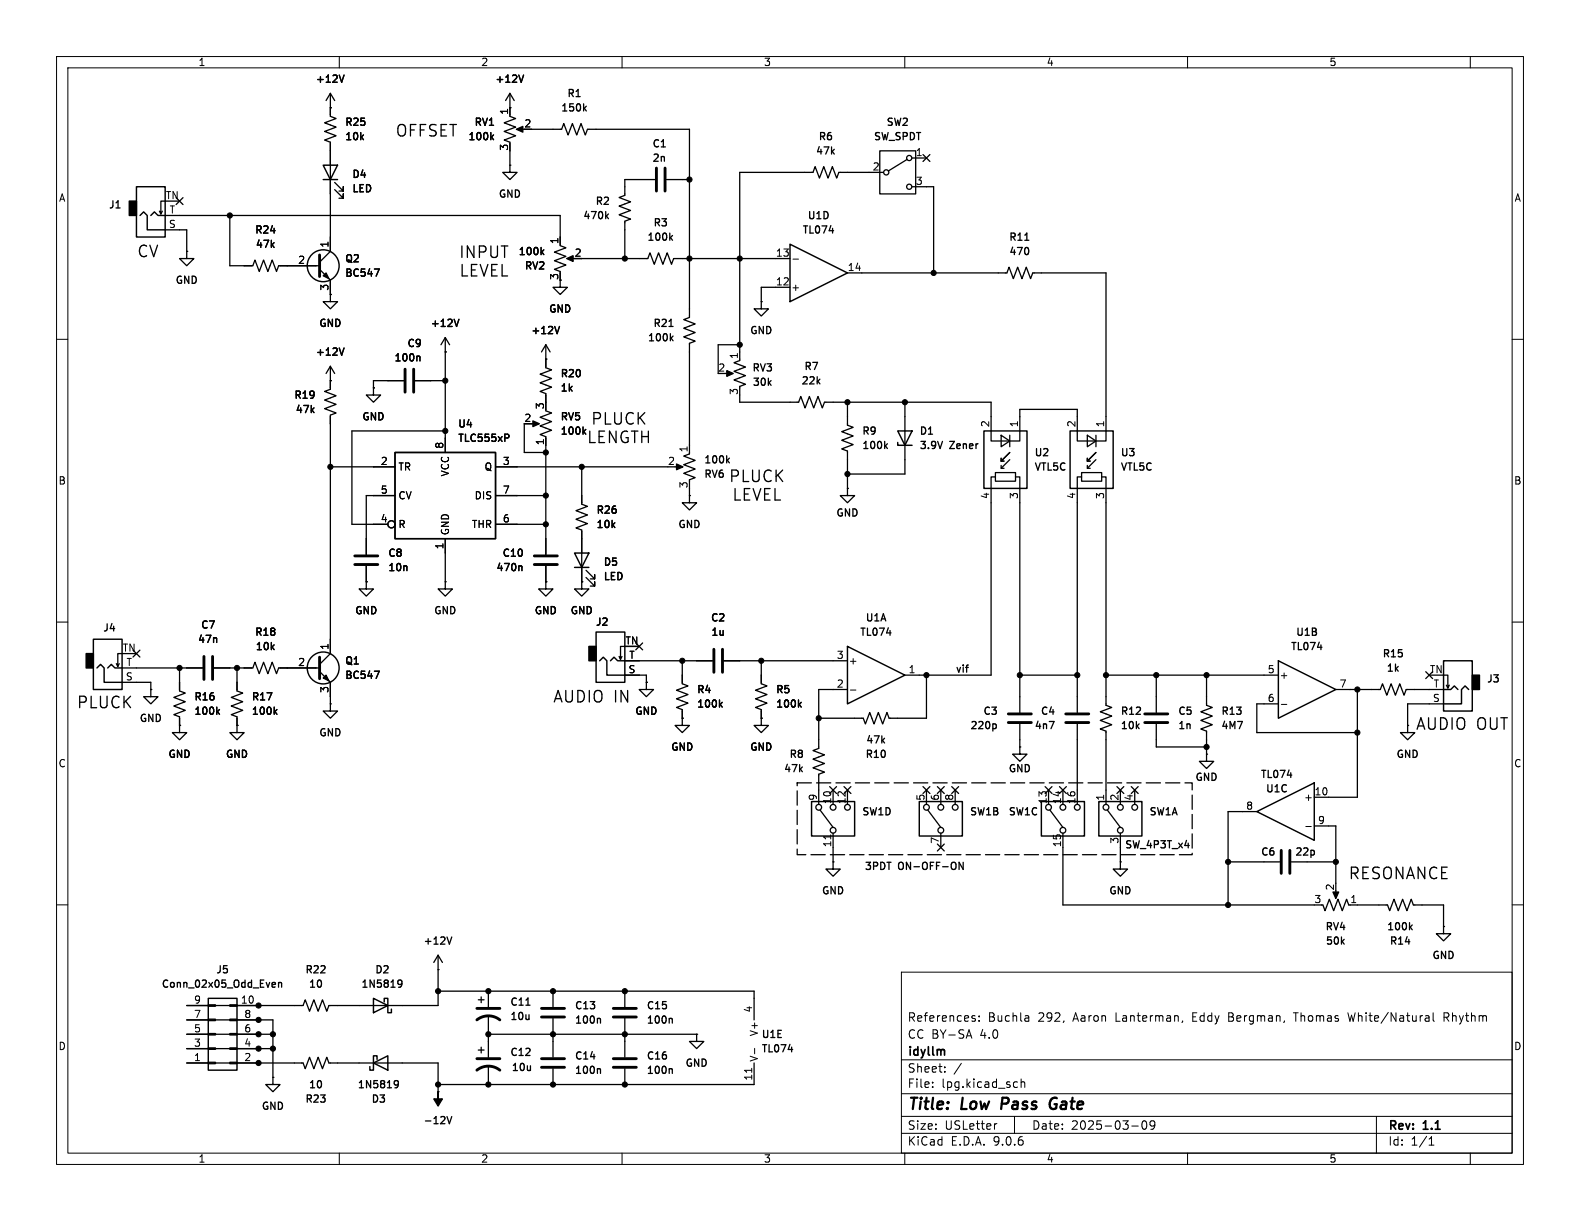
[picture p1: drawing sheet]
<svg xmlns="http://www.w3.org/2000/svg" width="279mm" height="216mm" viewBox="0 0 279 216" stroke-linecap="round" stroke-linejoin="round" font-family="sans-serif">
<g fill="none" stroke="#000" stroke-width=".18">
<path d="M10 10h259.4v195.9h-259.4zM12 12h255.4v191.9h-255.4zM60 10v2M110 10v2M160 10v2M210 10v2M260 10v2M140.2 45.8h1M10 60h2M267.4 60h2M10 110h2M267.4 110h2"/>
<path d="M150.4 122h1M226.6 124.6h1M146.9 147.6v.7M230.9 146.1h1M10 160h2M159.4 171.9h108v32h-108zM172.1 179.6l.3 .1M173.1 179.7v.1M181.7 179.6l.2 .2v.8M181.9 179.9l-.5 .1M228.7 179.1h.9M238.4 179.1l.3 1.5"/>
<path d="M252.5 179.6l.2 .2v.8M252.7 179.9l-.5 .1M253.4 179.1v1.3l.2 .2M255.4 179.9h.5M255.7 179.9l.5 .7M255.9 179.1h-.5v1.5M267.4 160h2M132.9 188.9v.7M133.4 185.4v.9M159.4 197.4h108M159.4 193.4h108M159.4 187.4h108"/>
<path d="M164.9 192.1v.2M164.9 191.4v.1M167.1 189.4v.2M167.1 188.7v.1M170 188l-1.3 1.9M171 183.2h.7M171.4 182.1l.5 1.5M172.1 180.1l.3 .1 .1 .2-.2 .2h-.3M173.1 180.4v.2M176.3 198.7l-.3 .1M179.4 197.4v3M179.5 191.3l.4 .1"/>
<path d="M179.9 192.2l-.4 .1M180.6 191.4l.2-.1 .3 .1 .1 .9M180.6 190.8v1.5M181.9 180.5l-.5 .1M200.1 199.1h1.2M202.1 198.3l.2-.1a.81 .81 0 0 1 .6 .6 .81 .81 0 0 1-.3 .8l-.2 .1a.81 .81 0 0 1-.3-1.4zM204.2 198.8l-.3 .3h-.3l-.2-.3 .1-.5 .4-.1 .2 .1a.99 .99 0 0 1-.3 1.4h-.3M209.1 180.5l-.1 .3M243.4 197.4v6.5M252.7 180.5l-.5 .1M60 203.9v2M110 203.9v2"/>
<path d="M159.4 200.4h108M160 203.9v2M210 203.9v2M252.7 202.5h.9M252.7 201.4l.4-.4v1.5M260 203.9v2"/>
</g>
<path d="M177.3 194.1l-.3 2M186.5 195.2h.4M186.7 194.1a1.13 1.13 0 0 0-1 .7 1.13 1.13 0 0 0 .2 1.2l.3 .1 .5-.1" fill="none" stroke="#000" stroke-width=".4"/>
<g fill="none" stroke="#000" stroke-width=".51">
<path d="M116.1 29.7v4.1M117.6 29.7v4.1M56.5 45.1v3.8M71.6 65.3v4M73.2 65.3v4M62.7 99.8h4.1M62.7 98.3h4.1M94.5 99.8h4.1M94.5 98.3h4.1M36.1 116.1v4M37.6 116.1v4M56.5 116.2v3.8"/>
<path d="M126.2 114.8v4.1M127.8 114.8v4.1M178.3 127.8h4.1M178.3 126.2h4.1M188.5 127.8h4M188.5 126.2h4M202.4 127.8h4.1M202.4 126.2h4.1M226.6 150.4v4M228.1 150.4v4M84.3 178.3h4.1M95.8 179.8h4"/>
<path d="M95.8 178.3h4M108.5 179.8h4M108.5 178.3h4M84.3 180.3a3.3 3.3 0 0 1 4.1 0M84.3 189.2a3.3 3.3 0 0 1 4.1 0M84.3 187.2h4.1M95.8 188.7h4M95.8 187.2h4M108.5 188.7h4M108.5 187.2h4"/>
</g>
<g fill="none" stroke="#000" stroke-width=".23">
<path d="M58.4 16.5v4.1l1 .4-2 .7 2 .8-2 .7 2 .8-2 .8 1 .3v19.4l-1.9 1.9M58.4 19.1h.1M58.4 16.5l-.7 1.3M58.4 16.5l.8 1.3M60.8 13.3l-.4 1.2M90.2 19.1h.1M90.2 16.5v3.8M90.2 16.5l-.8 1.3M90.2 16.5l.7 1.3M92.6 13.3l-.4 1.2M103.3 19.1l.4 .5M103.7 18.8l-.5 .5"/>
<path d="M20.5 36.8h.7M28.7 37.3l-.3 .5M29.2 35.6h-.8v2.2l-.2-.5M29.2 38.1h69.9v5.1M31.1 35l1.3 1.2M32.4 35l-1.3 1.2M40.6 38.1v8.9h4.1l.4-1 .7 2 .8-2 .8 2 .7-2 .8 2 .4-1h7.2M59.2 33.5l1.5 1.6v-.8v.8h-.8M59.2 32.3l1.5 1.5v-.8v.8h-.8M86.9 24.2l.4 .5M87.3 23.9l-.5 .4M90.2 29.2v1.3h1.2l-1.2 1.3-1.3-1.3h1.3"/>
<path d="M90.2 29.2h.1M90.2 20.6l1 .4-2 .7 2 .8-2 .7 2 .8-2 .8 1 .3v.3M90.2 26.7v2.5M91.7 22.9h1M94 22.9h5.3l.4-1.1 .8 2.1 .7-2.1 .8 2.1 .7-2.1 .8 2.1 .4-1h18v33.2l-1 .4 2 .8-2 .7 2 .8-2 .8 2 .7-1 .4v19.3M107.2 38.2l.4 .5M107.6 37.8l-.5 .5M115.8 31.8h-5.3v2.7l-1 .4 2 .8-2 .7 2 .8-2 .8 2 .7-1 .4v6.6M117.9 31.8h4M155.6 26.7h6.3v7.6h-6.3zM156.2 30.5h-7.9l-.3 1-.8-2-.8 2-.7-2-.8 2-.8-2-.3 1h-13v33M160.4 28.2l-3.3 2"/>
<path d="M161.3 27.9h2.5M161.3 33h3.8v15.3M163.2 27.3l1.2 1.2M164.4 27.3l-1.2 1.2M29.2 40.6h3.8v3.9M33 44.5v1.2h1.3l-1.3 1.3-1.3-1.3h1.3M33 44.5h.1M56.5 47.6l1.9 1.9v2.6M58.4 52.1v1.2h1.3l-1.3 1.3-1.3-1.3h1.3M58.4 52.1h.1M66.2 47.6h.9l-.6 1.2M78.7 59.7v20.3"/>
<path d="M78.7 59.7l-.7 1.3M78.7 59.7l.8 1.3M81.2 56.5l-.5 1.2M95.8 44.5l.4 .5M96.2 44.2l-.5 .5M98.9 57.7l-.4 1.3M99.1 43.4l1 .4-2.1 .8 2.1 .7-2.1 .8 2.1 .8-2.1 .7 1.1 .4v.3M99.1 49.5v1.3h1.2l-1.2 1.3-1.3-1.3h1.3M100.6 45.7h1M102.9 45.7h11.7l.3-1 .8 2 .8-2 .7 2 .8-2 .7 2 .4-1h20.6M118.3 57.7h.7M118.6 42l.3 .5"/>
<path d="M118.7 59.8l.3 .5M118.9 41.6l-.5 .5M119 59.4l-.5 .5M134.6 53.3v1.3h1.3l-1.3 1.3-1.3-1.3h1.3M134.6 53.3h.1M139.7 50.8h-5.1v2.5M146.6 40.8h.8M149.9 48.3h28.2l.3-1.1 .8 2.1 .8-2.1 .7 2.1 .8-2.1 .7 2.1 .4-1h13v29.7h-5.1v-5.6h-10.2v5.6h-5v-6.9h-29.5l-.4 1-.7-2-.8 2-.8-2-.7 2-.8-2-.4 1h-10.4v-1.2M181.2 42.5h.7M181.8 43.9l.1 .3-.1 .7M58.4 67.3h.1M58.4 64.8v4l-1 .4 2 .8-2 .7 2 .8-2 .8 2 .7-1 .4v42.2l-1.9 1.9"/>
<path d="M58.4 64.8l-.7 1.2M58.4 64.8l.8 1.2M60.8 61.5l-.4 1.3M66 68.6v1.3h1.3l-1.3 1.2-1.2-1.2h1.2M66 68.6h.1M71.4 67.3h-5.4v1.3M73.4 67.3h5.3M73.9 63l.4 .2v.6M78.7 62.2h.1M78.7 76.2h-16.5v16.5h6.4M89.3 76.8h.5l.2 .2-.1 .4h-.6M92.7 74.9v5.1h3.8"/>
<path d="M94 74.9h1M96.5 63.5h.1M96.5 72.6l1 .4-2 .8 2 .7-2 .8 2 .8-2 .7 1 .4v20.8M96.5 61v4l1 .4-2 .8 2 .7-2 .8 2 .8-2 .7 1 .4v1.5M96.5 61l-.7 1.2M96.5 61l.8 1.2M128.3 66h1M130.8 63.8l-1 .3 2 .8-2 .8 2 .7-2 .8 2 .7-1 .4v.3M130.8 61h-3.8v5M149.9 71.1v4.1l1 .4-2.1 .7 2.1 .8-2.1 .8 2.1 .7-2.1 .8 1.1 .4v6.6M156.6 78.8l.3 .5M156.9 78.5l-.5 .5"/>
<path d="M160 71.1v12.7h-10.1M177 77l1.6 1-1.6 1zM178.6 77v2M192.3 77l1.5 1-1.5 1zM193.8 77v2M58.4 82.6h11.4M69.8 87.6h-5v10.4M78.7 95.3v7.6M87.6 82.6h30.5M87.6 87.6h8.9M87.6 92.7h8.9M102.9 82.6v6.6l1 .3-2 .8 2 .8-2 .7 2 .8-2 .7 1 .4v9.2"/>
<path d="M119.4 82.6h1M121.9 87.6v1.3h1.3l-1.3 1.3-1.3-1.3h1.3M121.9 87.6h.1M121.9 80.3l-1 .3 2 .8-2 .8 2 .7-2 .8 2 .8-1 .3v.3M121.9 86.4v1.2M128.6 81.4l.4 .5M129 81l-.5 .5M149.9 86.4v1.2h1.2l-1.2 1.3-1.3-1.3h1.3M149.9 86.4h.1M176 83.6h3.6v1.5h-3.6zM176 84.3h-.7v35.1h-15.3M177 81v.5h.5"/>
<path d="M177 82.3v.5h.5M178.6 80l-1.6 1.5M178.6 81.3l-1.6 1.5M179.6 84.3h.7v41.7M191.3 83.6h3.5v1.5h-3.5zM191.3 84.3h-.8v41.7M192.3 81v.5h.5M192.3 82.3v.5h.5M193.8 80l-1.5 1.5M193.8 81.3l-1.5 1.5M194.8 84.3h.8v40.4l1 .4-2 .8 2 .7-2 .8 2 .7-2 .8 1 .4v12.9M21.1 117.3l-.3 .6"/>
<path d="M21.6 115.6h-.8v2.3l-.2-.6M21.6 118.1h14.2M23.5 115l1.2 1.2M24.7 115l-1.2 1.2M31.7 118.1v4.1l1.1 .4-2.1 .7 2.1 .8-2.1 .7 2.1 .8-2.1 .8 1 .3v1.6M37.8 118.1h6.9l.4-1 .7 2 .8-2 .8 2 .7-2 .8 2 .4-1h7.2M38.3 112.8v.8M41.9 118.1v4.1l1 .4-2 .7 2 .8-2 .7 2 .8-2 .8 1 .3v1.6M56.5 118.7l1.9 2v3.8M64.8 102.9v1.2h1.2l-1.2 1.3-1.3-1.3h1.3M64.8 102.9h.1M64.8 100.1v2.8"/>
<path d="M66.2 118.7h.9l-.6 1.3M71.9 100.1l.1 .8M78.7 102.9v1.2h1.3l-1.3 1.3-1.2-1.3h1.2M78.7 102.9h.1M91.9 100.1l.4 .1v.7M96.5 102.9v1.2h1.3l-1.3 1.3-1.3-1.3h1.3M96.5 102.9h.1M96.5 100.1v2.8M102.9 102.9v1.2h1.2l-1.2 1.3-1.3-1.3h1.3M102.9 102.9h.1M103.6 102.1l1.6 1.5v-.7v.7h-.8M103.6 100.8l1.6 1.6v-.8v.8h-.8"/>
<path d="M110 116.1l-.3 .5M110.5 114.3h-.8v2.3l-.2-.5M110.5 119.4h3.8v1.3M110.5 116.8h15.5M112.4 113.7l1.2 1.2M113.6 113.7l-1.2 1.2M120.6 116.8v4.1l1.1 .4-2.1 .7 2.1 .8-2.1 .8 2.1 .7-2.1 .8 1 .4v1.5M128 116.8h21.9M134.6 116.8v4.1l1 .4-2 .7 2 .8-2 .8 2 .7-2 .8 1 .4v1.5M156.8 111.9h.8M163.8 119.4v7.6h-6.6l-.4-1-.7 2-.8-2-.7 2-.8-2-.8 2-.3-1h-7.9M180.3 119.4h10.2"/>
<path d="M195.6 119.4h30.5M204.5 119.4v6.6M213.4 119.4v5.3l1 .4-2.1 .8 2.1 .7-2.1 .8 2.1 .7-2.1 .8 1.1 .4v4.1M233 114.5h.8M252.1 118.8l1.2 1.2M253.3 118.8l-1.2 1.2M255.3 119.4h.7v2.3l.3-.5M21.6 120.7h5.1v1.2M26.7 121.9v1.3h1.2l-1.2 1.3-1.3-1.3h1.3M26.7 121.9h.1M31.7 128.3v1.2h1.3l-1.3 1.3-1.2-1.3h1.2M31.7 128.3h.1"/>
<path d="M38.5 125.8l.3 .5M38.8 125.5l-.5 .4M41.9 128.3v1.2h1.3l-1.3 1.3-1.3-1.3h1.3M41.9 128.3h.1M48.6 125.8l.4 .5M49 125.5l-.5 .4M58.4 124.5v1.2h1.3l-1.3 1.3-1.3-1.3h1.3M58.4 124.5h.1M114.3 120.7v1.2h1.3l-1.3 1.3-1.3-1.3h1.3M114.3 120.7h.1M120.6 127v1.3h1.3l-1.3 1.2-1.2-1.2h1.2M120.6 127h.1"/>
<path d="M127.4 124.6l.3 .4M127.7 124.2l-.5 .5M134.6 127v1.3h1.3l-1.3 1.2-1.3-1.2h1.3M134.6 127h.1M141.3 124.6l.4 .4M141.7 124.2l-.5 .5M146.7 139.1l1.2 1.2M147.3 139.7v2.5M147.9 139.1l-1.2 1.2M149.3 139.1l1.2 1.2M149.9 121.9h-5.1v10.4l-1 .4 2 .8-2 .7 2 .8-2 .8 2 .7-1 .4v5.3M149.9 139.7v2.5"/>
<path d="M150.5 139.1l-1.2 1.2M163.2 139.1l1.2 1.2M163.8 139.7v2.5M164.4 139.1l-1.2 1.2M165.8 139.1l1.2 1.2M166.4 139.7v2.5M167 139.1l-1.2 1.2M168.3 139.1l1.2 1.2M168.9 139.7v2.5M169.5 139.1l-1.2 1.2M175.7 128l.4 .1 .1 .1-.1 .5-.4 .1M180.3 132.1v1.3h1.3l-1.3 1.2-1.2-1.2h1.2"/>
<path d="M180.3 132.1h.1M180.3 128v4.1M184.8 139.1l1.2 1.2M185.4 139.7v2.5M185.6 127.6h.8l-.5 1.2M186 139.1l-1.2 1.2M187.4 139.1l1.2 1.2M188 139.7v2.5M188.6 139.1l-1.2 1.2M190.5 128v14.2M197.5 139.1l1.2 1.2M198.1 139.7v2.5"/>
<path d="M198.7 139.1l-1.2 1.2M200.1 139.1l1.2 1.2M200.7 139.7v2.5M201.3 139.1l-1.2 1.2M204.5 128v4.1h8.9M213.4 133.4v1.2h1.2l-1.2 1.3-1.3-1.3h1.3M213.4 133.4h.1M226.1 124.5h-3.9v5h17.8M227.7 137.1h.7M236.2 121.9h7.9l.4-1 .7 2 .8-2 .8 2 .7-2 .8 2 .4-1h6.6M240 121.9v19.1h-7.6M248.9 128.3v1.2h1.3l-1.3 1.3-1.3-1.3h1.3"/>
<path d="M248.9 128.3h.1M255.3 124.5h-6.4v3.8M255.8 121.2l.2 .5M145 143.3l2.3 3M147.3 152.4v1.3h1.3l-1.3 1.2-1.3-1.2h1.3M147.3 152.4h.1M147.3 147.3v5.1M164.1 143.3l2.3 3M165.8 149.3l1.2 1.2M166.4 147.3v2.6M167 149.3l-1.2 1.2M170.3 152.5v1.2l-.7-1.2v1.2"/>
<path d="M185.7 143.3l2.3 3M188 147.3v12.7h44.4M195.8 143.3l2.3 3M198.1 152.4v1.3h1.3l-1.3 1.2-1.3-1.2h1.3M198.1 152.4h.1M198.1 147.3v5.1M209.5 149.5h.8M217.2 152.4h9.1M222.2 143.5h-5v16.5M231.1 152.4h5.1M232.4 150.5v.6M232.4 146.1h3.8v10.1"/>
<path d="M236.2 157.5v1M36.8 177.7h1.3v.2h-1.3zM40.6 177.7h1.3v.2h-1.3zM48.3 173.7l.4 .1v.2l-.6 .1M48.7 174.5l-.4 .1M49.3 173.8l.1-.1 .3 .1 .1 .8M49.3 173.7v.9M70.4 173.4l.2-.1 .4 .1a.84 .84 0 0 1-.3 1.2h-.2M71.1 173.8l-.3 .3-.4-.1M77.5 171.5h.1M77.5 168.9v8.9h-19.3l-.4 1-.8-2-.7 2-.8-2-.8 2-.7-2-.4 1h-20.6M77.5 168.9l-.8 1.3"/>
<path d="M77.5 168.9l.7 1.3M77.5 175.3h55.8v5M79.9 165.7l-.4 1.2M84.6 176.8h1M85.1 176.3v1M86.4 175.3v2.8M86.4 179.6v7.3M93 177.7h.7M93.5 179.4v.9M97.8 175.3v2.8M110.5 175.3v2.8M233.7 160h.2l.4 1 .8-2 .7 2 .8-2 .8 2 .7-2 .4 1"/>
<path d="M238.8 160h6.6l.3 1 .8-2 .8 2 .7-2 .8 2 .8-2 .3 1h5.4v3.8M249.4 163.9l.3 .5M249.7 163.6l-.4 .4M255.3 163.8v1.3h1.2l-1.2 1.3-1.3-1.3h1.3M255.3 163.8h.1M33 188h20.6l.4 1 .7-2.1 .8 2.1 .8-2.1 .7 2.1 .8-2.1 .4 1.1h19.3v5M33 185.4h15.3M33 182.9h15.3M33 180.3h15.3v10.2M36.8 187.8h1.3v.3h-1.3zM36.8 185.3h1.3v.2h-1.3zM36.8 182.8h1.3v.2h-1.3z"/>
<path d="M36.8 180.2h1.3v.3h-1.3zM40.6 187.8h1.3v.3h-1.3zM40.6 185.3h1.3v.2h-1.3zM40.6 182.8h1.3v.2h-1.3zM40.6 180.2h1.3v.3h-1.3zM48.3 190.5v1.3h1.2l-1.2 1.2-1.3-1.2h1.3M48.3 190.5h.1M69.8 191.2l.2-.1 .4 .1a.84 .84 0 0 1-.3 1.1h-.3M70.4 191.6l-.2 .3-.4-.2M77.5 193h.1M79 197.4l.5 1.3 .4-1.3M84.6 185.7h1"/>
<path d="M85.1 185.2v1M86.4 182.9h36.8M86.4 188.5v3.3M93.5 180.2h.1M93.8 188.5v.8M93.8 189.2h-.1M97.8 180.1v6.8M97.8 189v2.8M105.8 189l.4 .1v.7M105.8 180.1l.4 .2v.6M110.5 180.1v6.8M110.5 189v2.8"/>
<path d="M118.5 189l.4 .1v.7M118.5 180.1l.4 .2v.6M123.2 182.9v1.3h1.3l-1.3 1.2-1.3-1.2h1.3M123.2 182.9h.1M133.3 188v3.8h-55.8M139.4 185.6h.8"/>
<circle cx="156.7" cy="30.5" r=".46"/>
<circle cx="160.8" cy="33" r=".46"/>
<circle cx="160.8" cy="27.9" r=".46"/>
<circle cx="69.2" cy="92.7" r=".63"/>
<circle cx="144.8" cy="142.7" r=".51"/>
<circle cx="147.3" cy="142.7" r=".51"/>
<circle cx="147.3" cy="146.8" r=".51"/>
<circle cx="149.9" cy="142.7" r=".51"/>
<circle cx="163.8" cy="142.7" r=".51"/>
<circle cx="166.4" cy="146.8" r=".51"/>
<circle cx="166.4" cy="142.7" r=".51"/>
<circle cx="168.9" cy="142.7" r=".51"/>
<circle cx="185.4" cy="142.7" r=".51"/>
<circle cx="188" cy="146.8" r=".51"/>
<circle cx="188" cy="142.7" r=".51"/>
<circle cx="190.5" cy="142.7" r=".51"/>
<circle cx="195.6" cy="142.7" r=".51"/>
<circle cx="198.1" cy="142.7" r=".51"/>
<circle cx="198.1" cy="146.8" r=".51"/>
<circle cx="200.7" cy="142.7" r=".51"/>
</g>
<g fill="none" stroke="#000" stroke-width=".25">
<path d="M24.1 33h5.1v8.9h-5.1zM24.8 38.1l.6-.6 .6 .6v2.5h3.2M26.7 38.1l.6-.6 .6 .6h1.3M57.1 29.2h2.6l-1.3 2.6zM57.1 31.8h2.6M139.7 43.2l10.2 5.1-10.2 5zM158.7 78.2v.5h2.6M158.7 76.2h2.6l-1.3 2.5zM174 76.2h7.6v10.2h-7.6zM189.2 76.2h7.6v10.2h-7.6zM69.8 80h17.8v15.3h-17.8zM101.6 97.8h2.5l-1.2 2.5z"/>
<path d="M16.5 113h5.1v8.9h-5.1zM17.1 118.1l.7-.6 .6 .6v2.6h3.2M19 118.1l.7-.6 .6 .6h1.3M101.6 100.3h2.5M105.4 111.8h5.1v8.9h-5.1zM106 116.8l.7-.6 .6 .6v2.6h3.2M107.9 116.8l.7-.6 .6 .6h1.3M149.9 114.3l10.1 5.1-10.1 5.1zM226.1 116.8l10.1 5.1-10.1 5.1zM255.3 116.8h5v8.9h-5zM255.3 121.9h1.2l.7-.6 .6 .6M259.7 121.9l-.6-.6-.7 .6v2.6h-3.1"/>
<path d="M143.5 141.7h7.6v6.1h-7.6zM162.6 141.7h7.6v6.1h-7.6zM184.1 141.7h7.7v6.1h-7.7zM194.3 141.7h7.6v6.1h-7.6zM222.2 143.5l10.2-5.1v10.2zM36.8 176.5h5.1v12.7h-5.1zM66 176.5l2.6 1.3-2.6 1.3zM67.9 177.2v-.7h.7v2.6h.6v-.7M66 188l2.6-1.3v2.5zM66.7 187.3v-.6h-.7v2.5h-.6v-.6"/>
<circle cx="57.1" cy="47" r="2.82"/>
<circle cx="57.1" cy="118.1" r="2.82"/>
</g>
<path d="M22.9 35.6h1.2v2.5h-1.2zM15.2 115.6h1.3v2.5h-1.3zM104.1 114.3h1.3v2.5h-1.3zM260.3 119.4h1.3v2.5h-1.3z" fill="#000" stroke="#000" stroke-width=".25"/>
<path d="M91.3 22.9l1.2-.5v1zM57.7 48.3l.5 1-1.1-.5zM100.2 45.7l1.1-.5v1zM94.2 74.4l1.2 .5-1.2 .5zM128.5 65.5l1.2 .5-1.2 .5zM119.6 82l1.2 .6-1.2 .5zM57.1 119.9l.6-.5 .5 1zM235.7 157.7h1l-.5 1.2zM77.5 193v1.3h.7l-.7 1.3-.8-1.3h.8z" fill="#000" stroke="#000" stroke-width=".23"/>
<path d="M141 138.4h69.8v12.7h-69.8z" fill="none" stroke="#000" stroke-width=".23" stroke-dasharray="2.5 .9"/>
<g fill="#000" stroke="#000" stroke-width=".18">
<circle cx="40.6" cy="38.1" r=".46"/>
<circle cx="121.9" cy="31.8" r=".46"/>
<circle cx="110.5" cy="45.7" r=".46"/>
<circle cx="121.9" cy="45.7" r=".46"/>
<circle cx="130.8" cy="45.7" r=".46"/>
<circle cx="165.1" cy="48.3" r=".46"/>
<circle cx="78.7" cy="67.3" r=".46"/>
<circle cx="78.7" cy="76.2" r=".46"/>
<circle cx="130.8" cy="61" r=".46"/>
<circle cx="149.9" cy="71.1" r=".46"/>
<circle cx="160" cy="71.1" r=".46"/>
<circle cx="58.4" cy="82.6" r=".46"/>
<circle cx="96.5" cy="80" r=".46"/>
<circle cx="96.5" cy="92.7" r=".46"/>
<circle cx="96.5" cy="87.6" r=".46"/>
<circle cx="102.9" cy="82.6" r=".46"/>
<circle cx="149.9" cy="83.8" r=".46"/>
<circle cx="31.7" cy="118.1" r=".46"/>
<circle cx="41.9" cy="118.1" r=".46"/>
<circle cx="120.6" cy="116.8" r=".46"/>
<circle cx="134.6" cy="116.8" r=".46"/>
<circle cx="163.8" cy="119.4" r=".46"/>
<circle cx="180.3" cy="119.4" r=".46"/>
<circle cx="190.5" cy="119.4" r=".46"/>
<circle cx="195.6" cy="119.4" r=".46"/>
<circle cx="204.5" cy="119.4" r=".46"/>
<circle cx="213.4" cy="119.4" r=".46"/>
<circle cx="144.8" cy="127" r=".46"/>
<circle cx="213.4" cy="132.1" r=".46"/>
<circle cx="240" cy="121.9" r=".46"/>
<circle cx="240" cy="129.5" r=".46"/>
<circle cx="217.2" cy="152.4" r=".46"/>
<circle cx="236.2" cy="152.4" r=".46"/>
<circle cx="45.7" cy="177.8" r=".46"/>
<circle cx="77.5" cy="175.3" r=".46"/>
<circle cx="86.4" cy="175.3" r=".46"/>
<circle cx="97.8" cy="175.3" r=".46"/>
<circle cx="110.5" cy="175.3" r=".46"/>
<circle cx="217.2" cy="160" r=".46"/>
<circle cx="45.7" cy="188" r=".46"/>
<circle cx="45.7" cy="180.3" r=".46"/>
<circle cx="45.7" cy="185.4" r=".46"/>
<circle cx="45.7" cy="182.9" r=".46"/>
<circle cx="48.3" cy="185.4" r=".46"/>
<circle cx="48.3" cy="182.9" r=".46"/>
<circle cx="77.5" cy="191.8" r=".46"/>
<circle cx="86.4" cy="182.9" r=".46"/>
<circle cx="86.4" cy="191.8" r=".46"/>
<circle cx="97.8" cy="182.9" r=".46"/>
<circle cx="97.8" cy="191.8" r=".46"/>
<circle cx="110.5" cy="182.9" r=".46"/>
<circle cx="110.5" cy="191.8" r=".46"/>
</g>
<g font-size="2.8">
<text x="69.8" y="24.5">OFFSET</text>
<text x="24.1" y="45.8">CV</text>
<text x="81.1" y="46">INPUT</text>
<text x="81.1" y="49.2">LEVEL</text>
<text x="104.4" y="75.4">PLUCK</text>
<text x="103.7" y="78.7">LENGTH</text>
<text x="128.8" y="85.6">PLUCK</text>
<text x="129.4" y="88.9">LEVEL</text>
<text x="13.5" y="125.6">PLUCK</text>
<text x="97.7" y="124.6">AUDIO IN</text>
<text x="250.3" y="129.4">AUDIO OUT</text>
<text x="238.4" y="155.8">RESONANCE</text>
<text x="160.4" y="196.8">Title:</text>
<text x="170.1" y="196.8">Low</text>
<text x="177.9" y="196.8">Pass</text>
<text x="187.3" y="196.8">Gate</text>
</g>
<g font-size="2.1">
<text x="160.4" y="183.9">CC BY-SA</text>
<text x="160.4" y="180.9">References:</text>
<text x="173.4" y="183.9">4.0</text>
<text x="174.7" y="180.9">Buchla</text>
<text x="183.6" y="180.9">292,</text>
<text x="189.9" y="180.9">Aaron</text>
<text x="197.5" y="180.9">Lanterman,</text>
<text x="211.3" y="180.9">Eddy</text>
<text x="217.8" y="180.9">Bergman,</text>
<text x="229.6" y="180.9">Thomas</text>
<text x="239.3" y="180.9">White/Natural</text>
<text x="256.3" y="180.9">Rhythm</text>
<text x="160.4" y="189.9">Sheet:</text>
<text x="160.4" y="187.1">idyllm</text>
<text x="160.4" y="192.6">File:</text>
<text x="166.5" y="192.6">lpg.kicad_sch</text>
<text x="160.4" y="202.8">KiCad</text>
<text x="160.4" y="200">Size:</text>
<text x="167.1" y="200">USLetter</text>
<text x="168.1" y="202.8">E.D.A.</text>
<text x="175.7" y="202.8">9.0.6</text>
<text x="182.4" y="200">Date:</text>
<text x="189.4" y="200">2025-03-09</text>
<text x="245.4" y="200.2">Rev:</text>
<text x="245.4" y="202.8">Id:</text>
<text x="249.5" y="202.8">1/1</text>
<text x="251.8" y="200.2">1.1</text>
</g>
<g font-size="1.8">
<text x="35" y="11.9">1</text>
<text x="85" y="11.9">2</text>
<text x="135" y="11.9">3</text>
<text x="185" y="11.9">4</text>
<text x="235" y="11.9">5</text>
<text x="55.7" y="14.9">+12V</text>
<text x="87.4" y="14.9">+12V</text>
<text x="100.1" y="17.5">R1</text>
<text x="60.9" y="22.6">R25</text>
<text x="83.7" y="22.6">RV1</text>
<text x="89.9" y="20.4" transform="rotate(-90 89.9 20.4)">1</text>
<text x="92.6" y="22.6">2</text>
<text x="99.1" y="20">150k</text>
<text x="156.6" y="22.6">SW2</text>
<text x="60.9" y="25.1">10k</text>
<text x="82.6" y="25.1">100k</text>
<text x="89.9" y="26.7" transform="rotate(-90 89.9 26.7)">3</text>
<text x="115.2" y="26.4">C1</text>
<text x="115.2" y="28.9">2n</text>
<text x="144.1" y="27.6">47k</text>
<text x="144.6" y="25.1">R6</text>
<text x="154.4" y="25.1">SW_SPDT</text>
<text x="161.9" y="27.7">1</text>
<text x="10.3" y="35.9">A</text>
<text x="29.2" y="35.3">TN</text>
<text x="62.1" y="31.8">D4</text>
<text x="62.1" y="34.3">LED</text>
<text x="88" y="35.3">GND</text>
<text x="154.2" y="30.2">2</text>
<text x="161.9" y="32.8">3</text>
<text x="267.7" y="35.9">A</text>
<text x="19.1" y="37.2">J1</text>
<text x="29.8" y="40.4">S</text>
<text x="29.9" y="37.8">T</text>
<text x="44.9" y="41.6">R24</text>
<text x="103" y="39.1">470k</text>
<text x="105.1" y="36.5">R2</text>
<text x="115.4" y="40.3">R3</text>
<text x="141.8" y="41.6">TL074</text>
<text x="142.7" y="39.1">U1D</text>
<text x="45.1" y="44.2">47k</text>
<text x="52.6" y="46.7">2</text>
<text x="58.2" y="43.9" transform="rotate(-90 58.2 43.9)">1</text>
<text x="60.9" y="46.7">Q2</text>
<text x="91.5" y="45.4">100k</text>
<text x="92.6" y="48">RV2</text>
<text x="98.8" y="43.3" transform="rotate(-90 98.8 43.3)">1</text>
<text x="101.5" y="45.5">2</text>
<text x="114.3" y="42.9">100k</text>
<text x="137.1" y="45.5">13</text>
<text x="178.3" y="42.9">R11</text>
<text x="178.3" y="45.4">470</text>
<text x="30.9" y="50.5">GND</text>
<text x="58.2" y="51.5" transform="rotate(-90 58.2 51.5)">3</text>
<text x="60.9" y="49.2">BC547</text>
<text x="98.8" y="49.6" transform="rotate(-90 98.8 49.6)">3</text>
<text x="137.1" y="50.5">12</text>
<text x="139.8" y="51.7">+</text>
<text x="149.8" y="48">14</text>
<text x="56.3" y="58.1">GND</text>
<text x="76" y="58.1">+12V</text>
<text x="93.8" y="59.4">+12V</text>
<text x="96.9" y="55.6">GND</text>
<text x="115.4" y="58.1">R21</text>
<text x="132.5" y="59.4">GND</text>
<text x="55.7" y="63.2">+12V</text>
<text x="69.6" y="64.2">100n</text>
<text x="71.9" y="61.7">C9</text>
<text x="114.4" y="60.7">100k</text>
<text x="126.9" y="65.8">2</text>
<text x="130.6" y="63.6" transform="rotate(-90 130.6 63.6)">1</text>
<text x="142.1" y="65.7">R7</text>
<text x="51.9" y="70.8">R19</text>
<text x="99" y="67">R20</text>
<text x="99" y="69.6">1k</text>
<text x="130.6" y="69.9" transform="rotate(-90 130.6 69.9)">3</text>
<text x="132.9" y="66">RV3</text>
<text x="132.9" y="68.5">30k</text>
<text x="141.6" y="68.3">22k</text>
<text x="52.1" y="73.4">47k</text>
<text x="63.9" y="74.6">GND</text>
<text x="80.8" y="75.9">U4</text>
<text x="92.6" y="74.7">2</text>
<text x="96.3" y="72.5" transform="rotate(-90 96.3 72.5)">3</text>
<text x="99" y="74.6">RV5</text>
<text x="99" y="77.2">100k</text>
<text x="152.3" y="77.2">R9</text>
<text x="162.5" y="77.2">D1</text>
<text x="175" y="75.6" transform="rotate(-90 175 75.6)">2</text>
<text x="180.1" y="75.6" transform="rotate(-90 180.1 75.6)">1</text>
<text x="190.2" y="75.6" transform="rotate(-90 190.2 75.6)">2</text>
<text x="195.3" y="75.6" transform="rotate(-90 195.3 75.6)">1</text>
<text x="67.2" y="82.3">2</text>
<text x="70.4" y="83.4">TR</text>
<text x="78.5" y="79.4" transform="rotate(-90 78.5 79.4)">8</text>
<text x="80.8" y="78.4">TLC555xP</text>
<text x="85.6" y="83.4">Q</text>
<text x="88.8" y="82.3">3</text>
<text x="96.3" y="78.8" transform="rotate(-90 96.3 78.8)">1</text>
<text x="118" y="82.3">2</text>
<text x="121.7" y="80.1" transform="rotate(-90 121.7 80.1)">1</text>
<text x="124.4" y="82.3">100k</text>
<text x="152.3" y="79.7">100k</text>
<text x="162.5" y="79.7">3.9V</text>
<text x="168" y="79.7">Zener</text>
<text x="182.8" y="81">U2</text>
<text x="182.8" y="83.5">VTL5C</text>
<text x="198" y="81">U3</text>
<text x="198" y="83.5">VTL5C</text>
<text x="10.3" y="85.9">B</text>
<text x="67.2" y="87.4">5</text>
<text x="70.4" y="88.5">CV</text>
<text x="79.6" y="84.3" transform="rotate(-90 79.6 84.3)">VCC</text>
<text x="83.8" y="88.5">DIS</text>
<text x="88.8" y="87.4">7</text>
<text x="121.7" y="86.4" transform="rotate(-90 121.7 86.4)">3</text>
<text x="124.4" y="84.8">RV6</text>
<text x="175" y="88.3" transform="rotate(-90 175 88.3)">4</text>
<text x="180.1" y="88.3" transform="rotate(-90 180.1 88.3)">3</text>
<text x="190.2" y="88.3" transform="rotate(-90 190.2 88.3)">4</text>
<text x="195.3" y="88.3" transform="rotate(-90 195.3 88.3)">3</text>
<text x="267.7" y="85.9">B</text>
<text x="67.2" y="92.5">4</text>
<text x="70.4" y="93.6">R</text>
<text x="79.6" y="94.7" transform="rotate(-90 79.6 94.7)">GND</text>
<text x="83.4" y="93.6">THR</text>
<text x="88.8" y="92.5">6</text>
<text x="105.3" y="93.7">10k</text>
<text x="105.3" y="91.1">R26</text>
<text x="119.8" y="93.7">GND</text>
<text x="147.7" y="91.7">GND</text>
<text x="68.5" y="98.8">C8</text>
<text x="68.5" y="101.3">10n</text>
<text x="78.5" y="97.2" transform="rotate(-90 78.5 97.2)">1</text>
<text x="87.6" y="101.3">470n</text>
<text x="88.7" y="98.8">C10</text>
<text x="106.6" y="100.4">D5</text>
<text x="106.6" y="102.9">LED</text>
<text x="18.1" y="112">J4</text>
<text x="35.4" y="111.5">C7</text>
<text x="44.9" y="112.7">R18</text>
<text x="62.6" y="108.9">GND</text>
<text x="76.6" y="108.9">GND</text>
<text x="94.4" y="108.9">GND</text>
<text x="100.7" y="108.9">GND</text>
<text x="105.2" y="111">J2</text>
<text x="125.5" y="110.2">C2</text>
<text x="125.6" y="112.7">1u</text>
<text x="151.9" y="112.7">TL074</text>
<text x="152.9" y="110.2">U1A</text>
<text x="229" y="112.7">U1B</text>
<text x="21.6" y="115.3">TN</text>
<text x="22.3" y="117.9">T</text>
<text x="34.8" y="114">47n</text>
<text x="45.1" y="115.3">10k</text>
<text x="52.6" y="117.9">2</text>
<text x="58.2" y="115" transform="rotate(-90 58.2 115)">1</text>
<text x="60.9" y="117.8">Q1</text>
<text x="110.5" y="114">TN</text>
<text x="111.1" y="119.1">S</text>
<text x="111.2" y="116.6">T</text>
<text x="147.9" y="116.6">3</text>
<text x="150" y="117.7">+</text>
<text x="160.6" y="119.1">1</text>
<text x="168.9" y="119">vif</text>
<text x="224.1" y="119.1">5</text>
<text x="228.1" y="115.3">TL074</text>
<text x="244.3" y="116.5">R15</text>
<text x="245" y="119.1">1k</text>
<text x="252.7" y="119.1">TN</text>
<text x="22.2" y="120.4">S</text>
<text x="34.2" y="124.2">R16</text>
<text x="44.3" y="124.2">R17</text>
<text x="58.2" y="122.6" transform="rotate(-90 58.2 122.6)">3</text>
<text x="60.9" y="120.4">BC547</text>
<text x="123.1" y="122.9">R4</text>
<text x="123.1" y="125.4">100k</text>
<text x="137.1" y="122.9">R5</text>
<text x="137.1" y="125.4">100k</text>
<text x="147.9" y="121.7">2</text>
<text x="224.1" y="124.2">6</text>
<text x="226.2" y="120.2">+</text>
<text x="236.8" y="121.7">7</text>
<text x="253.3" y="124.2">S</text>
<text x="253.4" y="121.7">T</text>
<text x="262.8" y="121">J3</text>
<text x="24.5" y="128">GND</text>
<text x="34.2" y="126.7">100k</text>
<text x="44.3" y="126.7">100k</text>
<text x="56.3" y="130.5">GND</text>
<text x="112.1" y="126.7">GND</text>
<text x="153" y="131.8">47k</text>
<text x="171.4" y="129.2">220p</text>
<text x="173.7" y="126.7">C3</text>
<text x="182.8" y="129.2">4n7</text>
<text x="183.9" y="126.7">C4</text>
<text x="198" y="129.2">10k</text>
<text x="198" y="126.7">R12</text>
<text x="208.2" y="126.7">C5</text>
<text x="208.2" y="129.2">1n</text>
<text x="215.8" y="126.7">R13</text>
<text x="215.8" y="129.2">4M7</text>
<text x="10.3" y="135.9">C</text>
<text x="29.6" y="134.3">GND</text>
<text x="39.8" y="134.3">GND</text>
<text x="118.5" y="133.1">GND</text>
<text x="132.5" y="133.1">GND</text>
<text x="138.5" y="136.9">47k</text>
<text x="139.4" y="134.3">R8</text>
<text x="152.9" y="134.3">R10</text>
<text x="178.2" y="136.9">GND</text>
<text x="222.8" y="137.9">TL074</text>
<text x="246.8" y="134.3">GND</text>
<text x="267.7" y="135.9">C</text>
<text x="144.5" y="141.7" transform="rotate(-90 144.5 141.7)">9</text>
<text x="147.1" y="142.3" transform="rotate(-90 147.1 142.3)">10</text>
<text x="149.6" y="142.3" transform="rotate(-90 149.6 142.3)">12</text>
<text x="163.6" y="141.7" transform="rotate(-90 163.6 141.7)">5</text>
<text x="166.1" y="141.7" transform="rotate(-90 166.1 141.7)">6</text>
<text x="168.7" y="141.7" transform="rotate(-90 168.7 141.7)">8</text>
<text x="185.2" y="142.3" transform="rotate(-90 185.2 142.3)">13</text>
<text x="187.7" y="142.3" transform="rotate(-90 187.7 142.3)">14</text>
<text x="190.2" y="142.3" transform="rotate(-90 190.2 142.3)">16</text>
<text x="195.3" y="141.7" transform="rotate(-90 195.3 141.7)">1</text>
<text x="197.9" y="141.7" transform="rotate(-90 197.9 141.7)">2</text>
<text x="200.4" y="141.7" transform="rotate(-90 200.4 141.7)">4</text>
<text x="211.2" y="138.4">GND</text>
<text x="220.3" y="143.3">8</text>
<text x="223.7" y="140.4">U1C</text>
<text x="230.5" y="141.8">+</text>
<text x="232.4" y="140.7">10</text>
<text x="147.1" y="149.9" transform="rotate(-90 147.1 149.9)">11</text>
<text x="152.3" y="144.5">SW1D</text>
<text x="166.1" y="149.3" transform="rotate(-90 166.1 149.3)">7</text>
<text x="171.3" y="144.5">SW1B</text>
<text x="178.2" y="144.5">SW1C</text>
<text x="187.7" y="149.9" transform="rotate(-90 187.7 149.9)">15</text>
<text x="197.9" y="149.3" transform="rotate(-90 197.9 149.3)">3</text>
<text x="203.1" y="144.5">SW1A</text>
<text x="233" y="145.8">9</text>
<text x="152.8" y="154.1">3PDT</text>
<text x="158.9" y="154.1">ON-OFF-ON</text>
<text x="198.8" y="150.3">SW_4P3T_x4</text>
<text x="222.8" y="151.6">C6</text>
<text x="228.9" y="151.6">22p</text>
<text x="145.2" y="158.5">GND</text>
<text x="196" y="158.5">GND</text>
<text x="232.3" y="159.8">3</text>
<text x="236" y="157.6" transform="rotate(-90 236 157.6)">2</text>
<text x="238.7" y="159.8">1</text>
<text x="74.7" y="167.3">+12V</text>
<text x="234.2" y="164.8">RV4</text>
<text x="234.3" y="167.3">50k</text>
<text x="245.1" y="164.8">100k</text>
<text x="245.6" y="167.3">R14</text>
<text x="38.1" y="172.4">J5</text>
<text x="53.8" y="172.4">R22</text>
<text x="66.2" y="172.4">D2</text>
<text x="253.1" y="169.9">GND</text>
<text x="28.4" y="175">Conn_02x05_Odd_Even</text>
<text x="34.2" y="177.5">9</text>
<text x="42.5" y="177.5">10</text>
<text x="54.5" y="175">10</text>
<text x="63.7" y="175">1N5819</text>
<text x="90.1" y="178.1">C11</text>
<text x="101.5" y="178.8">C13</text>
<text x="114.2" y="178.8">C15</text>
<text x="133.1" y="179.1" transform="rotate(-90 133.1 179.1)">4</text>
<text x="10.3" y="185.9">D</text>
<text x="34.2" y="185.2">3</text>
<text x="34.2" y="182.6">5</text>
<text x="34.2" y="180.1">7</text>
<text x="43.1" y="185.2">4</text>
<text x="43.1" y="182.6">6</text>
<text x="43.1" y="180.1">8</text>
<text x="90.1" y="180.7">10u</text>
<text x="101.5" y="181.3">100n</text>
<text x="114.2" y="181.3">100n</text>
<text x="134.2" y="183.3" transform="rotate(-90 134.2 183.3)">V+</text>
<text x="134.5" y="183.9">U1E</text>
<text x="267.7" y="185.9">D</text>
<text x="34.2" y="187.7">1</text>
<text x="43.1" y="187.7">2</text>
<text x="90.1" y="187">C12</text>
<text x="90.3" y="189.7">10u</text>
<text x="101.5" y="190.2">100n</text>
<text x="101.5" y="187.7">C14</text>
<text x="114.2" y="190.2">100n</text>
<text x="114.2" y="187.7">C16</text>
<text x="121" y="188.9">GND</text>
<text x="133.1" y="191.2" transform="rotate(-90 133.1 191.2)">11</text>
<text x="134.2" y="187.8" transform="rotate(-90 134.2 187.8)">V-</text>
<text x="134.5" y="186.4">TL074</text>
<text x="46.1" y="196.6">GND</text>
<text x="53.8" y="195.3">R23</text>
<text x="54.5" y="192.7">10</text>
<text x="63.1" y="192.7">1N5819</text>
<text x="65.5" y="195.3">D3</text>
<text x="74.7" y="199.1">-12V</text>
<text x="35" y="205.8">1</text>
<text x="85" y="205.8">2</text>
<text x="135" y="205.8">3</text>
<text x="185" y="205.8">4</text>
<text x="235" y="205.8">5</text>
</g>
</svg>
